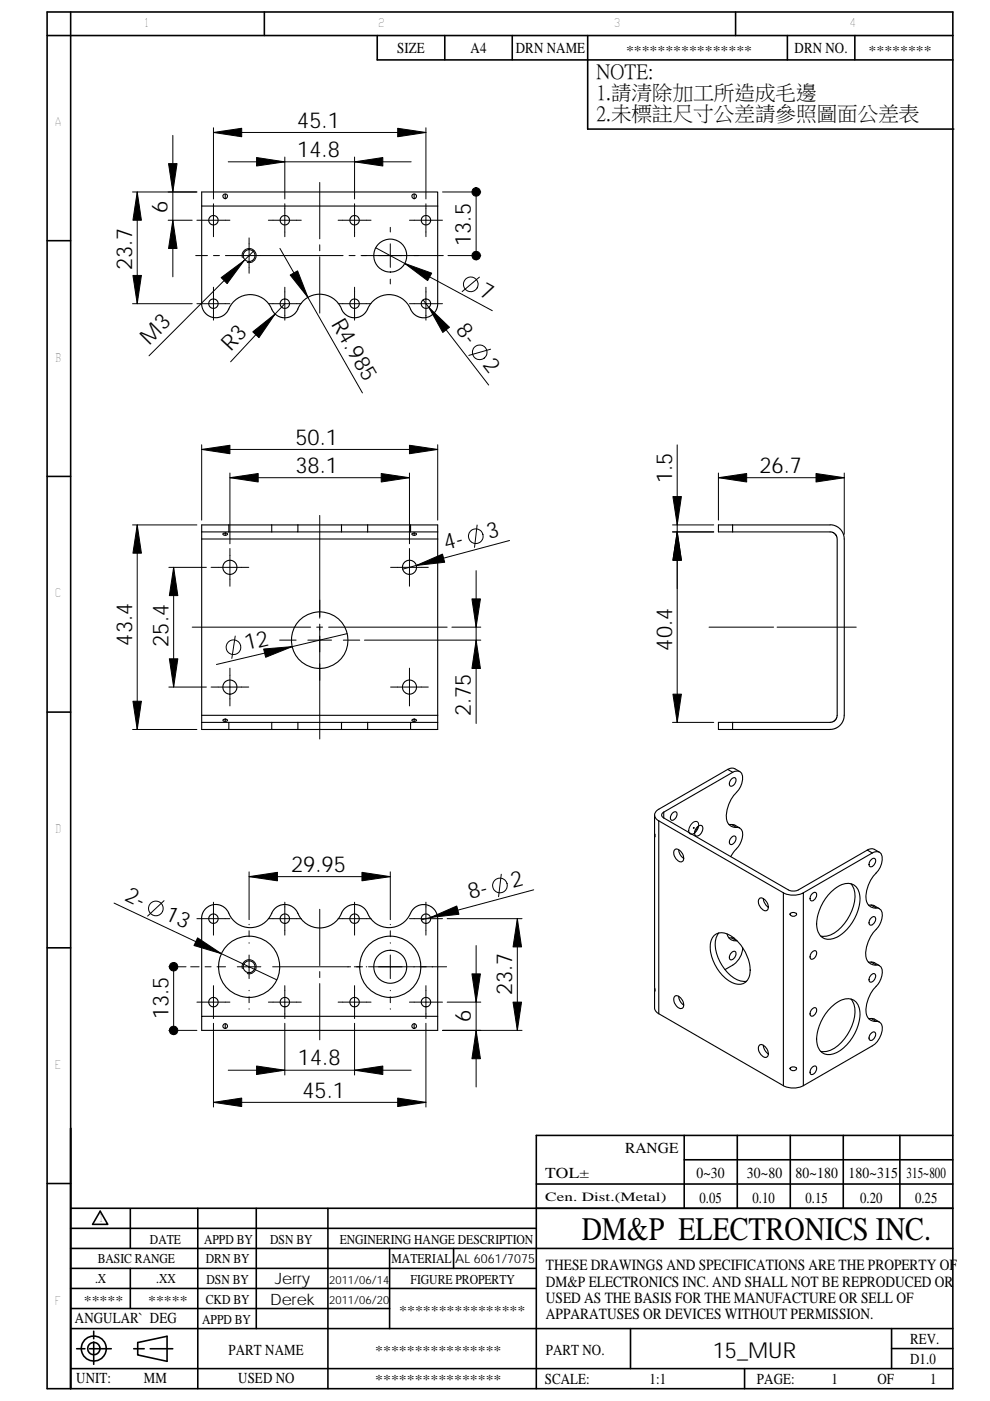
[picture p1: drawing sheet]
<svg xmlns="http://www.w3.org/2000/svg" width="210mm" height="297mm" viewBox="0 0 210 297" stroke-linecap="round" stroke-linejoin="round" font-family="sans-serif">
<g fill="none" stroke="#000" stroke-width=".34">
<path d="M10 2.5h192.1v291.9h-192.1zM15 2.5v291.9M56.1 2.5v5M80 7.5v5.2h122.1M94.3 7.5v5.2M108.6 7.5v5.2M124.7 7.5v19.9h77.6M156 2.5v5M167 7.5v5.2M181.3 7.5v5.2M202.1 7.5h-192.1M10 51h5"/>
<path d="M10 101h5M10 151h5M10 201h5M10 250.9h5M15 256.2h187.1M21.3 256.8l1.6 2.8h-3.3zM27.6 256.3v8.4M42 256.2v38.2M54.4 256.2v25.5M69.6 256.2v38.2M113.7 251h88.4M145.1 245.9h57"/>
<path d="M145.1 240.7v15.5M156.4 240.7v15.5M167.6 240.7v15.5M178.9 240.7v15.5M190.9 240.7v15.5M202.1 240.7h-88.4v53.7M15 277.4h67.6M15 264.7h187.1M15 273.2h98.7M15 268.9h98.7M15 260.4h98.7M27.6 268.9v8.5"/>
<path d="M82.6 264.7v17M96.2 264.7v4.2M15 281.7h187.1M15 290.2h187.1M16.3 286h1.7M19 286h4.6M19.9 284.5v4.8M19.9 282.2v1.6M28.4 286h2.2M29.2 284.6l6.2-1.3v5.3l-6.2-1.3zM31.9 286h4.7M133.7 281.7v8.5"/>
<path d="M157.9 290.2v4.2M189.1 281.7v8.5M189.1 285.9h13"/>
<circle cx="19.9" cy="285.9" r="2.65"/>
<circle cx="19.9" cy="285.9" r="1.3"/>
</g>
<g fill="none" stroke="#000" stroke-width=".23">
<path d="M42.8 43.7v21.3l.4 .8 .5 .7 1 .7 .7 .2 1-.1 .9-.4 .8-.6 .4-.8M42.8 43.7h50M47.8 41.1v1M87.8 41.1v1M92.8 43.7v-3h-50v3M92.8 43.7v20.9l-.3 1.3-1.1 1a3 3 0 0 1-2 .5l-1.1-.4-1-1a5 5 0 0 0-4.5-3.5 5 5 0 0 0-4.8 3M78 65.5l-1 1.3-.9 .4-.7 .2-.9-.1-.8-.3-.7-.6-.4-.6a5 5 0 0 0-7-2.9 5 5 0 0 0-2.5 2.7l-.4 .7-.7 .6-.8 .4-.7 .1-1-.2-.7-.3-.7-.6-.4-.6a4.9 4.9 0 0 0-4.5-3.2 4.9 4.9 0 0 0-4.7 3M42.8 112.8h5.7M42.8 112.8v1.5M42.8 114.3v37.4M42.8 114.3h50M47.3 113.2l.5-.2 .5 .2a.54 .54 0 0 1-.5 .3 .54 .54 0 0 1-.5-.3z"/>
<path d="M47.8 113v.5M48.5 111.3v1.5M48.5 111.3h-5.7v1.5M48.5 111.3h9.1M48.5 112.8h9.1M57.6 111.3h5.6M57.6 111.3v1.5M63.2 111.3v1.5h-5.6M63.2 111.3h9.2M63.2 112.8h9.2M72.4 111.3h5.6M72.4 111.3v1.5"/>
<path d="M72.4 112.8h5.6M78 111.3v1.5M78 111.3h9.1M78 112.8h9.1M87.1 111.3h5.7v1.5M87.1 111.3v1.5M87.1 112.8h5.7M87.5 113.1l.4-.1 .4 .2-.3 .3h-.4l-.2-.1zM87.8 113v.5M92.8 112.8v1.5M92.8 114.3v37.4M155.4 111.3h20.7"/>
<path d="M155.4 112.8h20.9l.7 .3 .4 .4 .2 .8v37.4l-.2 .6-.3 .5-1 .4h-20.7M155.4 111.3v1.5M155.4 111.3h-3v1.5h3M176.1 111.3l1.1 .2 .9 .6 .6 .8 .3 1 .1 37.8-.3 1.2-.5 .8-.6 .5-1.3 .4-21 .1M177.3 113.5h.1M42.8 153.2h5.7M42.8 153.2v1.5h5.7M42.8 151.7v1.5M42.8 151.7h50M47.4 152.6a.52 .52 0 0 1 .8 .2l-.7 .1-.2-.1zM47.8 152.5v.5M48.5 153.2v1.5"/>
<path d="M48.5 153.2h9.1M48.5 154.7h9.1M57.6 154.7h5.6M63.2 153.2h-5.6v1.5M63.2 153.2v1.5M63.2 153.2h9.2M63.2 154.7h9.2M72.4 154.7h5.6M78 153.2h-5.6v1.5M78 153.2v1.5M78 153.2h9.1M78 154.7h9.1"/>
<path d="M87.5 152.6l.4-.1 .4 .2v.1l-.7 .1-.2-.1zM87.8 152.5v.5M92.8 153.2h-5.7v1.5M92.8 153.2v1.5h-5.7M92.8 151.7v1.5M155.4 153.2v1.5M155.4 153.2h-3v1.5h3M176.8 152.9l.1 .1M138.8 177.3l.1 32.9v-.6M138.8 172.8l.1 4.7v-.6M139.7 174l26.5 15.3M139.7 174v40.9"/>
<path d="M140.8 172.2a.65 .65 0 0 0-.5 .6 .65 .65 0 0 0 .5 .6M140.8 173.4l26.4 15.3 .6 .2h.9l.6-.2 14.7-8.5M140.8 172.2v1.2M142.6 172.4a.55 .55 0 0 1 .5-.3 .55 .55 0 0 1 .5 .3 1.19 1.19 0 0 1-1.3 1.4 1.11 1.11 0 0 1 .3-1.4zM147.9 175.3a.65 .65 0 0 1 .9-.3 .65 .65 0 0 1 .2 1 1.6 1.6 0 0 1-1.3 1.3 1.16 1.16 0 0 1 .2-2zM148 175.3l-.7 1.1M154.3 163.1l-14.6 8.5a1.29 1.29 0 0 0-.9 1.2 1.29 1.29 0 0 0 .9 1.2M154.3 163.1l1.1 .6M154.3 163.1l.6-.2h.7l1.3 .7M154.6 174.8h.6M155.2 174.8l.7 .1 1 .7M155.2 174.8l1 .6"/>
<path d="M155.2 177.5l.6-.2a1.12 1.12 0 0 1-.2 1.6 .53 .53 0 0 1-.8 0 .53 .53 0 0 1 0-.7zM155.3 165.1l.6-.2a1.17 1.17 0 0 1-.6 1.8 .52 .52 0 0 1-.6-.3 .52 .52 0 0 1 .1-.6zM155.4 163.7l-14.6 8.5M155.4 163.7a1.35 1.35 0 0 1 1.9 .3 4.3 4.3 0 0 1-1.4 4.4 7.2 7.2 0 0 0-1.7 5.6 1.93 1.93 0 0 0 2 1.4M156.2 175.4a1.34 1.34 0 0 1 1.3 1.9 8.8 8.8 0 0 1-2.2 3.8l-.3 .5M42.8 194.8l.1-1 .5-1 .9-.7 .6-.2 1.1-.1 .7 .1 1 .5 .6 .7a5 5 0 0 0 4.8 3.6 5 5 0 0 0 4.8-3.6l1.1-1 .6-.2 1-.1 .9 .2 .6 .3 .5 .5 .5 .7a5.1 5.1 0 0 0 4.9 3.2 5.1 5.1 0 0 0 4.7-3.6l.6-.6 .6-.5 .7-.2h.9l1.3 .4 .9 1a5 5 0 0 0 4.8 3.5 5 5 0 0 0 4.8-3.4l.5-.7 .8-.6 .9-.2h.8l.9 .3 .7 .5 .5 .7 .4 .9v21.3M42.8 194.8v20.7M143.1 180.1a1.26 1.26 0 0 1 1.7 1l.2 .7a.75 .75 0 0 1-.7 .9 1.86 1.86 0 0 1-1.2-2.6zM144 180.1l.2 1 .8 .9M151.3 198.5a2.94 2.94 0 0 1 4.1 .1 8.6 8.6 0 0 1 3.6 8.3 2.47 2.47 0 0 1-4 1.3 8.9 8.9 0 0 1-4.3-8.5zM152.5 197.8a4.8 4.8 0 0 0-.3 4.9 8.3 8.3 0 0 0 5.1 5.3h1M154.2 198l.1 .3a1.73 1.73 0 0 0 1.9 1.2"/>
<path d="M154.6 198.8l1.1 .1M155.2 198.8l1 .7M156.2 199.5h.1M161.1 190.5a1.27 1.27 0 0 1 1.7 1l.1 1.1-.3 .5a1.87 1.87 0 0 1-1.8-2zM161.9 190.5l.3 1 .8 .8M166.2 189.3a4.7 4.7 0 0 0 4.2 0v40.9a4.7 4.7 0 0 1-4.2 0M166.2 189.3v40.9M167.6 193.7v.1M167.7 193.6a.87 .87 0 0 1 1.3 .3 .7 .7 0 0 1-.8 .5 .7 .7 0 0 1-.6-.6zM168.9 193.7l.1 .1M172.4 189.4l.6-.2a1.11 1.11 0 0 1-.8 1.8 .98 .98 0 0 1 .2-1.6zM176.1 189.3a4.7 4.7 0 0 1 4.8-1.8 3.4 3.4 0 0 1 1.5 3.6 10 10 0 0 1-5.3 7.8 2.63 2.63 0 0 1-3.9-2.6 9.9 9.9 0 0 1 2.9-7z"/>
<path d="M180.5 187.4a5.2 5.2 0 0 1 .3 5.3 9.7 9.7 0 0 1-4.7 5.5l-1 .3h-1M184 180.2l1 .6M184 180.2l1-.3 1.5 .8M184.2 191.9h.6M184.7 182.3a.53 .53 0 0 1 .7-.3 .53 .53 0 0 1 .3 .7 1.4 1.4 0 0 1-1 1.1l-.3-.2-.1-.3zM184.8 191.9h.5l1.2 .8M184.8 191.9l1 .6M184.9 194.5a.49 .49 0 0 1 .6-.1 .49 .49 0 0 1 .2 .6 1.38 1.38 0 0 1-1 1.2 .98 .98 0 0 1 .2-1.7zM185 180.8l-14.6 8.5M185 180.8a1.34 1.34 0 0 1 1.9 .3 4.3 4.3 0 0 1-1.4 4.4 7.2 7.2 0 0 0-1.7 5.6 1.9 1.9 0 0 0 2 1.4M185.8 192.5a1.35 1.35 0 0 1 1.3 1.9 6.1 6.1 0 0 1-2.1 3.6 7.2 7.2 0 0 0-1.3 5.1 1.95 1.95 0 0 0 2.1 1.5M42.8 215.5h50v3h-50z"/>
<path d="M47.8 217v1M87.8 217v1M138.8 210l.1 3.9 .3 .7 .5 .3M139.7 214.9l26.5 15.3M143.1 211.2a1.26 1.26 0 0 1 1.7 1 1 1 0 0 1-.4 1.6 1.94 1.94 0 0 1-1.3-2.6zM144 211.2l.2 1 .8 .9M144 211.2h.1M155.3 201.9l.6-.2a1.17 1.17 0 0 1-.6 1.8 .52 .52 0 0 1-.6-.3 .52 .52 0 0 1 .1-.6zM157.5 200.9a4.6 4.6 0 0 1-2.1 3.7l-1.6 1M172.4 201.8l.6-.2a1.1 1.1 0 0 1 0 1.2 1.1 1.1 0 0 1-1 .5 1.21 1.21 0 0 1 .4-1.5zM172.4 213.8l.6-.1a1.1 1.1 0 0 1-.8 1.8l-.3-.2a1.34 1.34 0 0 1 .5-1.5zM176.1 213.7a4.7 4.7 0 0 1 4.8-1.8 3.4 3.4 0 0 1 1.5 3.6 10 10 0 0 1-5.3 7.8 2.64 2.64 0 0 1-3.9-2.5 9.9 9.9 0 0 1 2.9-7.1z"/>
<path d="M180.5 211.8a5.2 5.2 0 0 1 .3 5.4 9.6 9.6 0 0 1-4.7 5.5l-1 .2h-1M184.2 204h.6M184.2 215.9h.6M184.7 219.1a.53 .53 0 0 1 .7-.3 .53 .53 0 0 1 .3 .7 1.37 1.37 0 0 1-1 1.1l-.3-.2-.1-.3zM184.8 204l.7 .1 1 .6M184.8 215.9l.7 .2 1 .6M184.8 204l1 .6M184.8 215.9l1 .7M184.8 206.7l.7-.3a1.18 1.18 0 0 1-.5 1.8 .52 .52 0 0 1-.7-.2 .52 .52 0 0 1 .1-.7zM185.8 216.6a1.37 1.37 0 0 1 1.3 1.9 4.6 4.6 0 0 1-2.1 3.2l-14.6 8.5M185.8 204.6a1.34 1.34 0 0 1 1.3 1.9 6 6 0 0 1-2 3.5 7.1 7.1 0 0 0-1.3 5.1 1.92 1.92 0 0 0 2 1.5M161.1 221.6a1.25 1.25 0 0 1 1.7 1l.1 .6a.76 .76 0 0 1-.7 1 1.86 1.86 0 0 1-1.1-2.6z"/>
<path d="M161.9 221.6l.3 1 .8 .9M167.6 226.4v.2M167.7 226.3a.76 .76 0 0 1 1.2 .4 .7 .7 0 0 1-.7 .4 .7 .7 0 0 1-.6-.6zM168.9 226.4l.1 .2M172.4 226.2l.6-.2a1.17 1.17 0 0 1-.6 1.8 .52 .52 0 0 1-.6-.3 .52 .52 0 0 1 .1-.6z"/>
<circle cx="45.3" cy="46.7" r="1"/>
<circle cx="47.8" cy="41.6" r=".51"/>
<circle cx="52.8" cy="54.2" r="1.25"/>
<circle cx="60.4" cy="46.7" r="1"/>
<circle cx="75.2" cy="46.7" r="1"/>
<circle cx="82.8" cy="54.2" r="3.5"/>
<circle cx="87.8" cy="41.6" r=".49"/>
<circle cx="90.3" cy="46.7" r="1"/>
<circle cx="45.3" cy="64.4" r="1"/>
<circle cx="60.4" cy="64.4" r="1"/>
<circle cx="75.2" cy="64.4" r="1"/>
<circle cx="90.3" cy="64.4" r="1"/>
<circle cx="48.8" cy="120.3" r="1.5"/>
<circle cx="67.8" cy="135.7" r="6"/>
<circle cx="86.9" cy="120.3" r="1.5"/>
<circle cx="48.8" cy="145.7" r="1.5"/>
<circle cx="86.9" cy="145.7" r="1.5"/>
<circle cx="45.3" cy="194.8" r="1"/>
<circle cx="60.4" cy="194.8" r="1"/>
<circle cx="75.2" cy="194.8" r="1"/>
<circle cx="90.3" cy="194.8" r="1"/>
<circle cx="45.3" cy="212.5" r="1"/>
<circle cx="47.8" cy="217.5" r=".49"/>
<circle cx="52.8" cy="205" r="1.25"/>
<circle cx="52.8" cy="205" r="6.5"/>
<circle cx="60.4" cy="212.5" r="1"/>
<circle cx="75.2" cy="212.5" r="1"/>
<circle cx="82.8" cy="205" r="3.5"/>
<circle cx="82.8" cy="205" r="6.5"/>
<circle cx="87.8" cy="217.5" r=".48"/>
<circle cx="90.3" cy="212.5" r="1"/>
</g>
<g fill="none" stroke="#000" stroke-width=".21">
<path d="M36.7 28.7v30M45.3 27.1v15.1M45.3 28.1h45M60.4 33.3v8.9M67.8 38.7v11.9M75.2 33.3v8.9M87.2 34.3h-38.8M90.3 27.1v15.1M29.1 40.7v23.7M35.7 46.7h5.1M41.5 54.2h2.5M41.8 46.7h7"/>
<path d="M41.8 40.7h-13.7M45.3 43.2v7M45.3 54.2h1.2M47.8 54.2h25M51.4 54.6a1.5 1.5 0 0 1 1.3-1.9 1.5 1.5 0 0 1 1.6 1.6 1.5 1.5 0 0 1-1.8 1.3M52.8 54.1l.1 .2M52.8 50.4v7.5M53.9 53.1l-22.3 22.3M56.9 46.7h7M59.4 52.7l17.5 30.6M60.4 43.2v7M67.8 51.9v1.3"/>
<path d="M67.8 54.4v12M71.7 46.7h7M74 54.2h1.3M75.2 43.2v7M76.6 54.2h17.4M79.7 52.5l24.7 13.4M82.8 48.2v1M82.8 51.7v5M82.8 59.2v1M86.8 46.7h7.1M90.3 43.2v7M93.9 40.7h8.1"/>
<path d="M95 54.2h7M101 40.7v13.5M101.7 58.8l-3.7 3M28.1 64.4h12.7M45.3 60.9v7M48.8 64.4h-7M56.9 64.4h7M60.4 64.4l-11.5 12.3M60.4 60.9v7M71.7 64.4h7M75.2 60.9v7M86.8 64.4h7.1"/>
<path d="M89.7 63.6l14 18M90.3 60.9v7M104.1 74l-4.7 1.4M42.8 94.3v16M42.8 95.3h50M92.8 94.3v16M143.6 94.3v58.9M28.1 111.3h13.7M29.1 111.3v43.4M48.8 116.3v8M48.8 100.3v15M48.8 101.3h38"/>
<path d="M67.8 109.3v21.8M86.8 100.3v15M86.8 116.3v8M101.2 111.3l-.6 4.8M108.1 114.6l-22.7 6.1M142.6 111.3h8.8M142.6 112.8h8.8M152.4 101.3h26.7M152.4 100.3v10M179.1 100.3v13M35.8 120.3h8M36.8 120.3v25.4"/>
<path d="M40.8 133h25.1M44.8 120.3h8M49.9 134.9l-.7 4.7M59.3 135.7h3.5M65.3 135.7h5M67.2 133h1.2M67.8 132.3v24.4M69.7 133h25.1M72.8 135.7h3.5M73.6 134.3l-27.7 6.6M77.3 135.7h24.7M82.8 120.3h8"/>
<path d="M95.8 133h6.2M101 121v32.4M150.4 133h13.7M164.8 133h16.8M28.1 154.7h13.7M35.8 145.7h8M44.8 145.7h8M48.8 141.7v8M82.8 145.7h8M86.8 141.7v8M142.6 153.2h8.8M146.8 174.6a.77 .77 0 0 1 1-.4 .77 .77 0 0 1 .4 1 1.87 1.87 0 0 1-1.7 1.7 1.27 1.27 0 0 1 0-2z"/>
<path d="M147.1 175.5h.1M147.1 175.5l.1 .1M147.1 175.5v.1M147.2 175.5l-.2 .1M24.2 191.5l34.5 16.3M34.8 191l-3.5 3.2M41.8 194.8h7M45.3 191.3v7M52.8 184.8v10.2M52.8 185.9h30M52.8 196v.1M52.8 197.3v1.3"/>
<path d="M52.8 199.9v.1M56.9 194.8h7M60.4 191.3v7M67.8 192.8v11.9M71.7 194.8h7M75.2 191.3v7M82.8 184.8v10.2M82.8 196v.1M82.8 197.3v1.3M82.8 199.9v.1M86.8 194.8h7.1M90.3 191.3v7"/>
<path d="M94.8 194.8h15.9M106.3 185.4l-.6 4.7M109.7 194.8v23.7M113.2 188.7l-23.8 6.3M35.8 205h3.7M35.8 218.5h6M36.8 205v13.5M40.4 205h1.8M41.8 212.5h7M43.5 205h1.3M45.3 209v7M45.3 217v17.7"/>
<path d="M46 205h1.8M50.3 205h5M51.4 205.4a1.5 1.5 0 0 1 1.3-1.9 1.5 1.5 0 0 1 1.6 1.6 1.5 1.5 0 0 1-1.8 1.3M52.8 204.9l.1 .2M52.8 210v.1M52.8 211.3v1.3M52.8 213.9v.1M52.8 202.5v5M52.9 204.9l-.2 .2M57.8 205h16.6M60.4 209v7M60.4 217v10.9"/>
<path d="M63.9 212.5h-7M67.8 206v1.3M67.8 208.5v12M71.7 212.5h7M75.1 205h1.8M75.2 217v10.9M75.2 209v7M77.7 205h.1M78.2 205h16.5M82.8 210v.1M82.8 211.3v1.3M82.8 213.9v.1"/>
<path d="M82.8 202.5v5M86.8 212.5h7.1M90.3 217v17.7M90.3 209v7M93.9 218.5h16.8M94.8 212.5h7.2M101 200.5v30M45.3 233.7h45M48.4 226.9h38.8"/>
<circle cx="99.9" cy="60.3" r="1.55"/>
<circle cx="101.8" cy="74.7" r="1.55"/>
<circle cx="100.9" cy="113.7" r="1.56"/>
<circle cx="49.5" cy="137.2" r="1.55"/>
<circle cx="33.1" cy="192.6" r="1.56"/>
<circle cx="106" cy="187.7" r="1.56"/>
</g>
<g fill="#000" stroke="#000" stroke-width=".21">
<path d="M45.3 28.1l6-.9v1.8z" fill-rule="evenodd"/>
<path d="M54.4 33.4l6 .9-6 .9z" fill-rule="evenodd"/>
<path d="M75.2 34.3l6-.9v1.8z" fill-rule="evenodd"/>
<path d="M84.3 27.2l6 .9-6 .9z" fill-rule="evenodd"/>
<path d="M100.5 40l.5-.2v.9v-.9a.9 .9 0 0 1 .8 1.2 .9 .9 0 0 1-1.4 .4 .9 .9 0 0 1 .1-1.4z" fill-rule="evenodd"/>
<path d="M29.1 40.7l.9 6h-1.8z" fill-rule="evenodd"/>
<path d="M36.7 46.7l.8 6h-1.7z" fill-rule="evenodd"/>
<path d="M35.8 34.7h1.7l-.8 6z" fill-rule="evenodd"/>
<path d="M46.9 58.9l4.9-3.7-3.6 4.9z" fill-rule="evenodd"/>
<path d="M85.9 55.9l5.7 2-.9 1.6z" fill-rule="evenodd"/>
<path d="M100.4 53.6a.9 .9 0 0 1 1.4 .3 .9 .9 0 0 1-.8 1.2v-.9v.9a.91 .91 0 0 1-.8-.6 .91 .91 0 0 1 .2-.9z" fill-rule="evenodd"/>
<path d="M28.2 58.4h1.8l-.9 6z" fill-rule="evenodd"/>
<path d="M53.6 70.4l4.8-3.8-3.5 5z" fill-rule="evenodd"/>
<path d="M61.6 58.3l1.5-.9 2.2 5.7z" fill-rule="evenodd"/>
<path d="M91 65.2l4.3 4.2-1.4 1.1z" fill-rule="evenodd"/>
<path d="M42.8 95.3l6-.9v1.8z" fill-rule="evenodd"/>
<path d="M86.8 94.4l6 .9-6 .9z" fill-rule="evenodd"/>
<path d="M29.1 111.3l.9 6h-1.8z" fill-rule="evenodd"/>
<path d="M48.8 101.3l6-.9v1.8z" fill-rule="evenodd"/>
<path d="M80.9 100.4l5.9 .9-5.9 .9z" fill-rule="evenodd"/>
<path d="M88.3 119.9l5.6-2.4 .4 1.7z" fill-rule="evenodd"/>
<path d="M143.6 112.8l.9 6h-1.8z" fill-rule="evenodd"/>
<path d="M143.6 112.8l.9 6h-1.8z" fill-rule="evenodd"/>
<path d="M142.7 105.3h1.8l-.9 6z" fill-rule="evenodd"/>
<path d="M152.4 101.3l6-.9v1.8z" fill-rule="evenodd"/>
<path d="M173.1 100.4l6 .9-6 .9z" fill-rule="evenodd"/>
<path d="M36.8 120.3l.9 6h-1.8z" fill-rule="evenodd"/>
<path d="M55.9 137.6l6.1-.5-5.7 2.3z" fill-rule="evenodd"/>
<path d="M101 135.7l.9 6h-1.8z" fill-rule="evenodd"/>
<path d="M100.1 127h1.8l-.9 6z" fill-rule="evenodd"/>
<path d="M28.2 148.7h1.8l-.9 6z" fill-rule="evenodd"/>
<path d="M35.9 139.7h1.8l-.9 6z" fill-rule="evenodd"/>
<path d="M142.7 147.2h1.8l-.9 6z" fill-rule="evenodd"/>
<path d="M52.8 185.9l6-.9v1.8z" fill-rule="evenodd"/>
<path d="M76.8 185l6 .9-6 .9z" fill-rule="evenodd"/>
<path d="M91.3 194.5l5.6-2.4 .4 1.7z" fill-rule="evenodd"/>
<path d="M109.7 194.8l.9 6h-1.8z" fill-rule="evenodd"/>
<path d="M36.3 204.2l.5-.1v.9v-.9a.9 .9 0 0 1 .9 1.2 .9 .9 0 0 1-1.4 .4 .9 .9 0 0 1 0-1.5z" fill-rule="evenodd"/>
<path d="M36.2 217.8a.9 .9 0 0 1 1.5 .3 .9 .9 0 0 1-.9 1.3v-.9v.9a.9 .9 0 0 1-.8-.6 .9 .9 0 0 1 .2-1z" fill-rule="evenodd"/>
<path d="M41.9 198.8l5.1 3.4-5.9-1.7z" fill-rule="evenodd"/>
<path d="M100.1 206.5h1.8l-.9 6z" fill-rule="evenodd"/>
<path d="M101 218.5l.9 6h-1.8z" fill-rule="evenodd"/>
<path d="M108.8 212.5h1.8l-.9 6z" fill-rule="evenodd"/>
<path d="M45.3 233.7l6-.9v1.8z" fill-rule="evenodd"/>
<path d="M54.4 226l6 .9-6 .9z" fill-rule="evenodd"/>
<path d="M75.2 226.9l6-.9v1.8z" fill-rule="evenodd"/>
<path d="M84.3 232.8l6 .9-6 .9z" fill-rule="evenodd"/>
</g>
<text font-size="7" x="123.4" y="262.9">DM&amp;P ELECTRONICS INC.</text>
<g font-size="4.7">
<text x="63.1" y="27.1">45.1</text>
<text x="63.1" y="33.3">14.8</text>
<text x="35.6" y="45.3" transform="rotate(-90 35.6 45.3)">6</text>
<text x="99.9" y="52.1" transform="rotate(-90 99.9 52.1)">13.5</text>
<text x="28" y="57.3" transform="rotate(-90 28 57.3)">23.7</text>
<text x="101.5" y="62.6" transform="rotate(28 101.5 62.6)">7</text>
<text x="70.2" y="68.7" transform="rotate(60 70.2 68.7)">R4.985</text>
<text x="96.6" y="70" transform="rotate(52 96.6 70)">8-</text>
<text x="31.7" y="73.3" transform="rotate(-45 31.7 73.3)">M3</text>
<text x="48.9" y="74.6" transform="rotate(-47 48.9 74.6)">R3</text>
<text x="102.3" y="77.5" transform="rotate(52 102.3 77.5)">2</text>
<text x="62.7" y="94.3">50.1</text>
<text x="62.7" y="100.3">38.1</text>
<text x="161.1" y="100.3">26.7</text>
<text x="142.5" y="102.4" transform="rotate(-90 142.5 102.4)">1.5</text>
<text x="94.6" y="116.6" transform="rotate(-15 94.6 116.6)">4-</text>
<text x="103.7" y="114.3" transform="rotate(-15 103.7 114.3)">3</text>
<text x="28" y="136.9" transform="rotate(-90 28 136.9)">43.4</text>
<text x="35.7" y="137.1" transform="rotate(-90 35.7 137.1)">25.4</text>
<text x="52.3" y="137.9" transform="rotate(-13 52.3 137.9)">12</text>
<text x="142.5" y="137.9" transform="rotate(-90 142.5 137.9)">40.4</text>
<text x="99.9" y="151.8" transform="rotate(-90 99.9 151.8)">2.75</text>
<text x="61.7" y="184.8">29.95</text>
<text x="26.3" y="190.8" transform="rotate(25 26.3 190.8)">2-</text>
<text x="99.7" y="190.7" transform="rotate(-15 99.7 190.7)">8-</text>
<text x="108.8" y="188.3" transform="rotate(-15 108.8 188.3)">2</text>
<text x="34.8" y="194.8" transform="rotate(25 34.8 194.8)">13</text>
<text x="108.6" y="211" transform="rotate(-90 108.6 211)">23.7</text>
<text x="35.7" y="216.1" transform="rotate(-90 35.7 216.1)">13.5</text>
<text x="99.9" y="216.7" transform="rotate(-90 99.9 216.7)">6</text>
<text x="63.2" y="225.9">14.8</text>
<text x="64.1" y="232.7">45.1</text>
<text x="151.2" y="287.9">15_MUR</text>
</g>
<g font-size="4.4">
<text x="126.5" y="16.5">NOTE:</text>
<text x="126.5" y="21">1.請清除加工所造成毛邊</text>
<text x="126.5" y="25.5">2.未標註尺寸公差請參照圖面公差表</text>
</g>
<g font-size="3.3">
<text x="115.8" y="269.3">THESE DRAWINGS AND SPECIFICATIONS ARE THE PROPERTY OF</text>
<text x="58.3" y="272.3">Jerry</text>
<text x="115.8" y="272.8">DM&amp;P ELECTRONICS INC. AND SHALL NOT BE REPRODUCED OR</text>
<text x="57.3" y="276.6">Derek</text>
<text x="115.8" y="279.7">APPARATUSES OR DEVICES WITHOUT PERMISSION.</text>
<text x="115.8" y="276.2">USED AS THE BASIS FOR THE MANUFACTURE OR SELL OF</text>
</g>
<g font-size="3.2">
<text x="84.2" y="11.3">SIZE</text>
<text x="99.8" y="11.3">A4</text>
<text x="109.4" y="11.3">DRN NAME</text>
<text x="168.5" y="11.3">DRN NO.</text>
<text x="132.6" y="244.5">RANGE</text>
<text x="115.6" y="249.7">TOL±</text>
<text x="147.7" y="249.8">0~30</text>
<text x="158.4" y="249.8">30~80</text>
<text x="168.8" y="249.8">80~180 180~315</text>
<text x="192.3" y="249.8">315~800</text>
<text x="148.4" y="255">0.05</text>
<text x="159.6" y="255">0.10</text>
<text x="170.8" y="255">0.15</text>
<text x="182.5" y="255">0.20</text>
<text x="194.1" y="255">0.25</text>
<text x="15.9" y="280.6">ANGULAR` DEG</text>
<text x="48.5" y="287.3">PART NAME</text>
<text x="115.7" y="287.3">PART NO.</text>
<text x="193" y="284.9">REV.</text>
<text x="16.2" y="293.3">UNIT:</text>
<text x="30.5" y="293.3">MM</text>
<text x="50.5" y="293.3">USED NO</text>
<text x="115.5" y="293.5">SCALE:</text>
<text x="137.8" y="293.5">1:1</text>
<text x="160.5" y="293.5">PAGE:</text>
<text x="176.4" y="293.5">1</text>
<text x="186.1" y="293.5">OF</text>
<text x="193" y="289.1">D1.0</text>
<text x="197.3" y="293.5">1</text>
</g>
<g font-size="2.9">
<text x="132.8" y="11.7">****************</text>
<text x="184.2" y="11.7">********</text>
<text x="31.8" y="263.7">DATE</text>
<text x="43.3" y="263.7">APPD BY</text>
<text x="57.3" y="263.7">DSN BY</text>
<text x="72.1" y="263.7">ENGINERING HANGE DESCRIPTION</text>
<text x="20.7" y="267.8">BASIC RANGE</text>
<text x="43.7" y="267.8">DRN BY</text>
<text x="83.1" y="267.8">MATERIAL</text>
<text x="20.2" y="272.1">.X</text>
<text x="33.1" y="272.1">.XX</text>
<text x="43.8" y="272.3">DSN BY</text>
<text x="87.1" y="272.2">FIGURE PROPERTY</text>
<text x="17.8" y="276.7">*****</text>
<text x="31.4" y="276.7">*****</text>
<text x="42.9" y="280.6">APPD BY</text>
<text x="43.7" y="276.5">CKD BY</text>
<text x="84.7" y="278.8">****************</text>
<text x="79.6" y="287.3">****************</text>
<text x="79.6" y="293.5">****************</text>
</g>
<text font-size="2.7" x="115.6" y="254.7">Cen. Dist.(Metal)</text>
<text font-size="2.6" x="96.6" y="267.8">AL 6061/7075</text>
<g font-size="2.5">
<text x="30.6" y="5.7">1</text>
<text x="80.2" y="5.7">2</text>
<text x="130.2" y="5.7">3</text>
<text x="180.2" y="5.7">4</text>
<text x="11.6" y="26.7">A</text>
<text x="11.6" y="76.7">B</text>
<text x="11.6" y="126.7">C</text>
<text x="11.6" y="176.7">D</text>
<text x="11.6" y="226.6">E</text>
<text x="21" y="259.2">1</text>
<text x="11.6" y="276.6">F</text>
</g>
<g font-size="2.4">
<text x="69.8" y="272.3">2011/06/14</text>
<text x="69.8" y="276.4">2011/06/20</text>
</g>
</svg>
